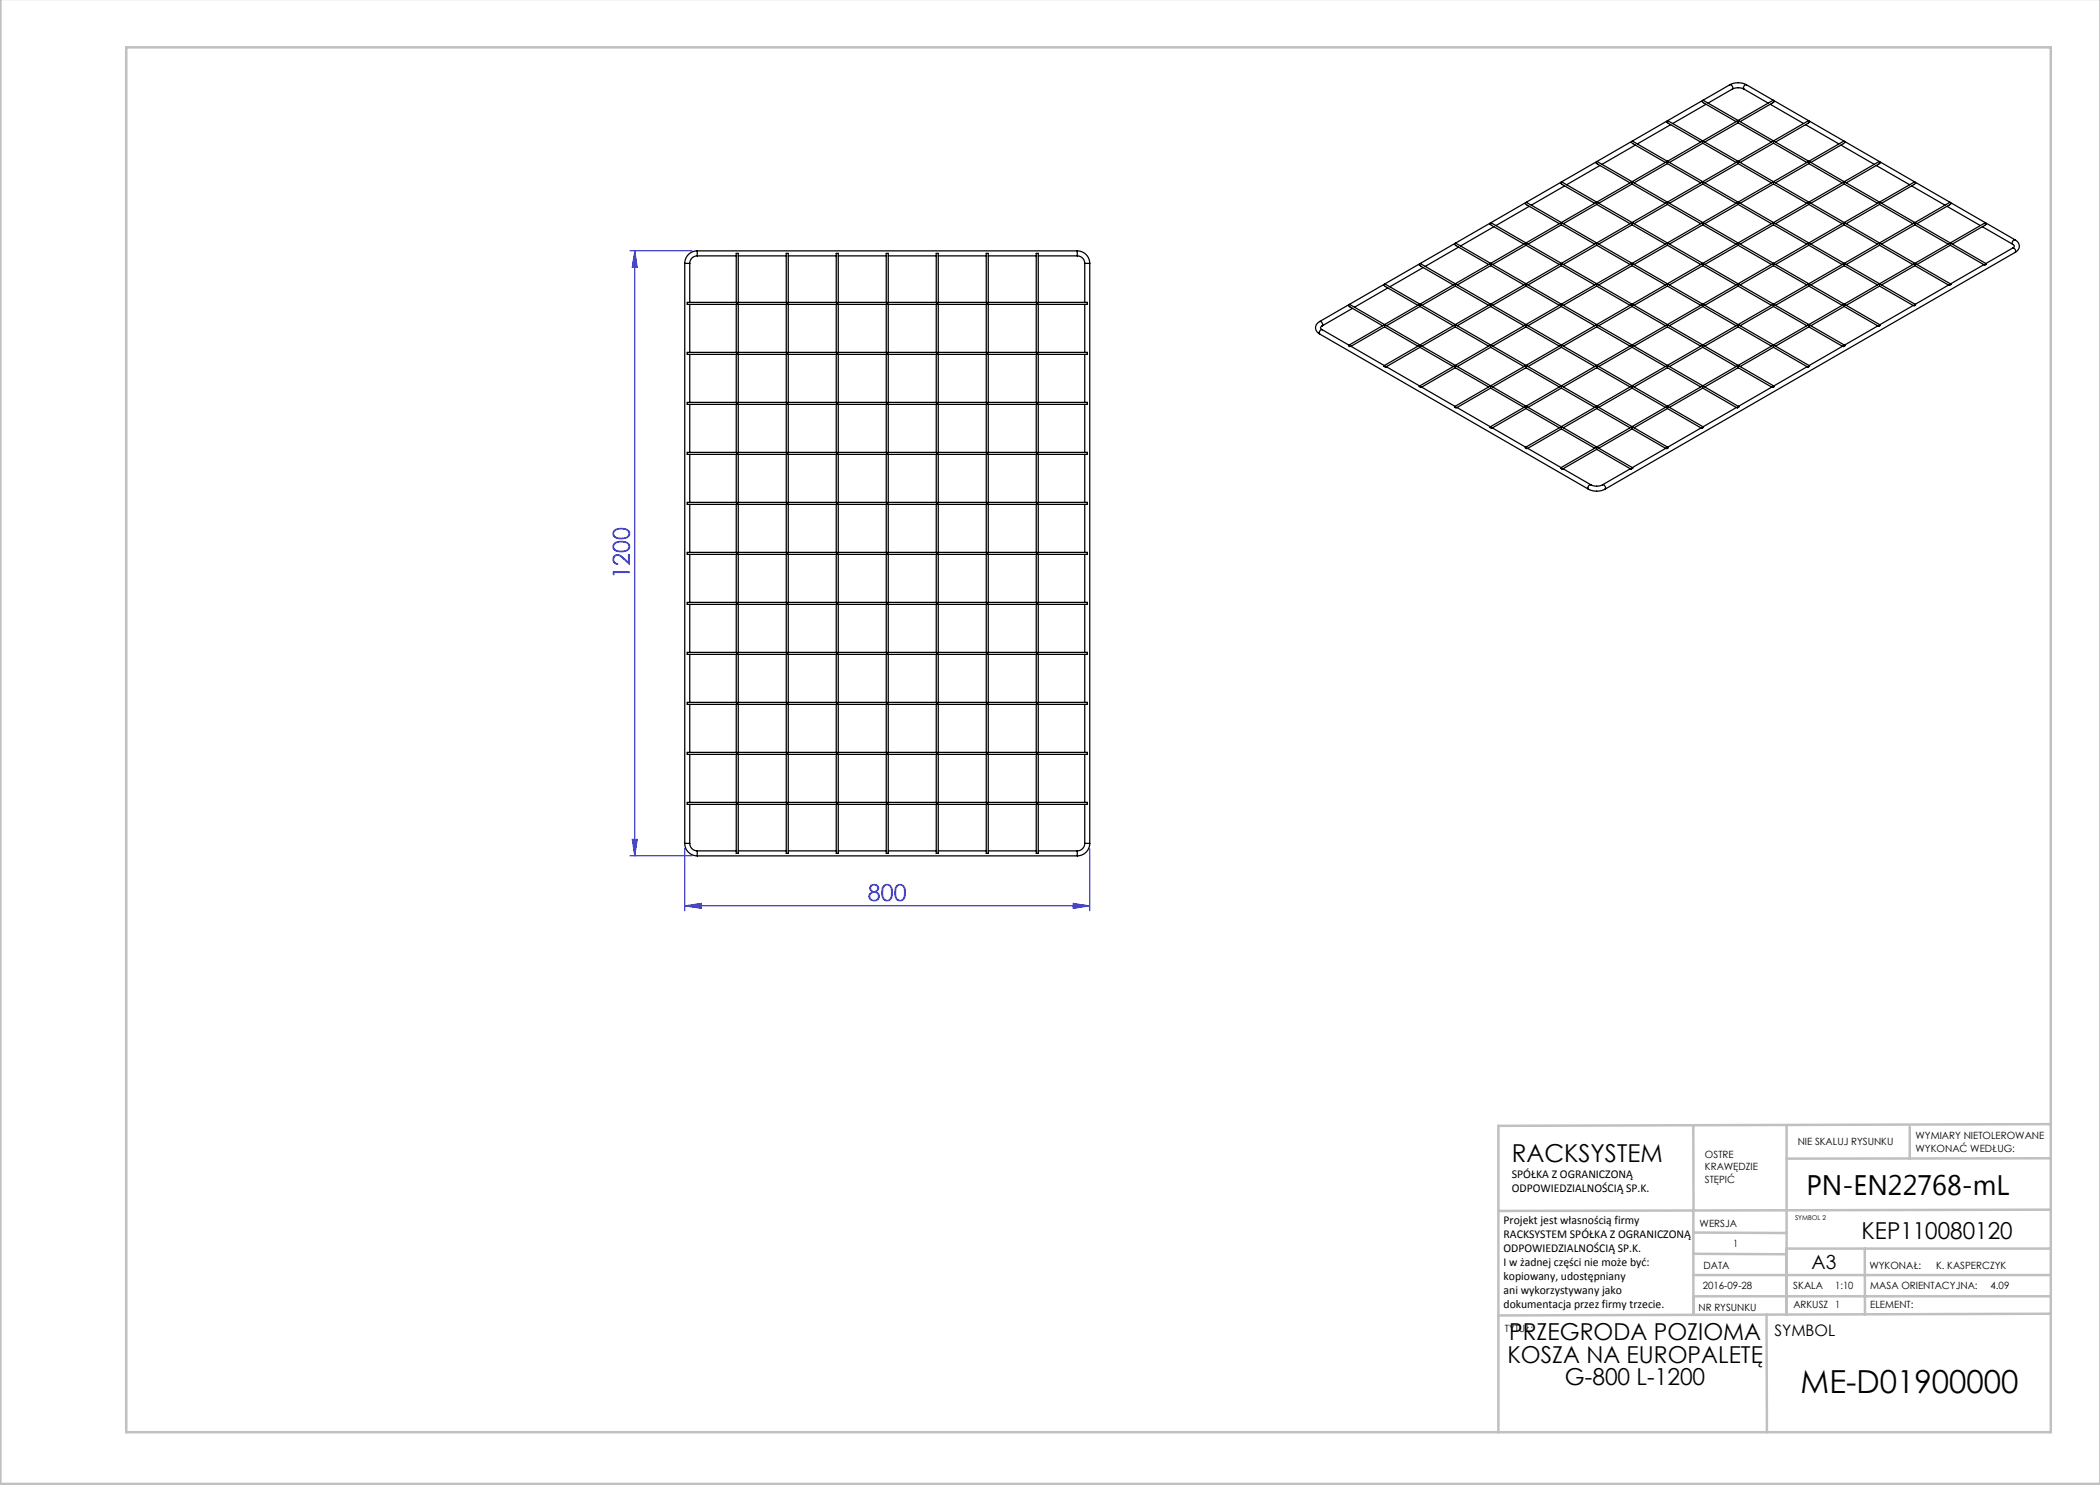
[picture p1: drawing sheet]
<svg xmlns="http://www.w3.org/2000/svg" width="420mm" height="297mm" viewBox="0 0 420 297" stroke-linecap="round" stroke-linejoin="round" font-family="sans-serif">
<path d="M125.9 50.2h12.5M126.9 50.2l.6 3.3h-1.1zM126.9 50.2v121M125.9 171.2h12.5M126.4 167.9h1.1l-.6 3.3zM136.9 169.7v12.5M217.9 169.7v12.5M136.9 181.2l3.4-.5v1zM136.9 181.2h81M214.6 180.7l3.3 .5-3.3 .5z" fill="none" stroke="#00f" stroke-width=".2"/>
<g fill="none" stroke="#c0c0c0" stroke-width=".5">
<path d="M.1 -.1v296.9h419.9M25.2 9.5h385v276.9h-385zM338.7 225.2v16.9M357.3 225v37.9M382 225.4v6.3M410.1 224.8l-110.4 .4v61.2M410.1 231.7h-52.8M338.7 259.3h71.5M338.7 255h71.5M338.7 250.8l18.6 .1M338.7 246.5l18.6 .1M338.7 242.1v20.9"/>
<path d="M373 249.7v13.2M410.1 241.9l-110.4 .3M410.2 249.7h-52.9v13.2M353.3 262.9l.1 23.5M410.2 262.7l-110.5 .4"/>
</g>
<g fill="#00f">
<path d="M126.4 167.9h1.1l-.6 3.3zM126.9 50.2l.6 3.3h-1.1z"/>
<path d="M136.9 181.2l3.4-.5v1zM214.6 180.7l3.3 .5-3.3 .5z"/>
</g>
<g fill="none" stroke="#000" stroke-width=".25">
<path d="M346 17a.58 .58 0 0 1 .5 .8M346 17l-82.1 47.3M346 17a3.6 3.6 0 0 1 3.3 0M346.5 17.8l-4.9 2.8M348.8 17.8a2.61 2.61 0 0 0-2.3 0M348.8 17.8l4.8 2.8M349.3 17a.58 .58 0 0 0-.5 .8M349.3 17l53.7 31M312.9 37.2l-6.6 3.8M320 33.1l-6.7 3.9M326.4 36.3l-7-4-.2 .1v.2l.3 .2 6.5 3.8M326.4 36.4v.4"/>
<path d="M326.4 36.4l7.1 4M326.4 36.4l-7.1 4M326.4 36.3v.1M326.4 36.8l6.7 3.9M326.4 36.8l-6.7 3.9M327.1 29l-6.7 3.9M333.5 32.3l-7-4.1-.2 .2v.1l.3 .2 6.5 3.8M333.5 32.3v.4M333.5 32.3l7.1 4M333.5 32.3l-7.1 4M333.5 32.3h.1M333.5 32.7l6.7 3.9"/>
<path d="M333.5 32.7l-6.7 3.9M334.1 24.9l-6.6 3.9M340.6 28.2l-7-4-.2 .1-.1 .1 .3 .2 6.6 3.8M340.6 36.4v.4M340.6 36.4l7 4M340.6 36.4l-7.1 4M340.6 36.3v.1M340.6 28.2l-7.1 4.1M340.6 28.2v.4M340.6 28.2l7 4.1M340.6 28.2h.1M340.6 36.8l6.6 3.9"/>
<path d="M340.6 28.6l6.6 3.9M340.6 28.6l-6.7 3.9M340.6 36.8l-6.7 3.9M341.2 20.9l-6.7 3.8M347.6 24.1l-6.9-4-.2 .1-.1 .1 .3 .3 6.5 3.7M347.6 24.1l7-4 .2 .1v.1l-.2 .3-6.6 3.7M347.6 32.3v.4M347.6 32.3l7.1 4M347.6 32.3l-7 4M347.6 32.3h.1M347.6 24.2l-7 4M347.6 24.2v.4"/>
<path d="M347.6 24.2l7.1 4M347.6 24.1v.1M347.6 32.7l6.7 3.9M347.6 32.7l-6.6 3.9M347.6 24.6l-6.6 3.8M347.6 24.6l6.7 3.8M354 20.9l6.7 3.8M354.7 28.2l7-4 .2 .1v.1l-.3 .2-6.5 3.8M354.7 36.4v.4M354.7 36.4l7.1 4M354.7 36.4l-7.1 4M354.7 36.3v.1"/>
<path d="M354.7 28.2l-7.1 4.1M354.7 28.2v.4M354.7 28.2l7.1 4.1M354.7 28.2h.1M354.7 36.8l6.7 3.9M354.7 28.6l6.7 3.9M354.7 36.8l-6.7 3.9M354.7 28.6l-6.7 3.9M361.1 24.9l6.7 3.9M361.8 32.3l6.9-4.1 .2 .2 .1 .1-.3 .2-6.5 3.8M361.8 32.3l-7.1 4M361.8 32.3v.4"/>
<path d="M361.8 32.3l7 4M361.8 32.3h.1M361.8 32.7l6.6 3.9M361.8 32.7l-6.7 3.9M368.2 29l6.7 3.9M368.8 36.3l7-4 .2 .1 .1 .2-.3 .2-6.6 3.8M368.8 36.4l-7 4M368.8 36.4v.4M368.8 36.4l7.1 4M368.8 36.3v.1M368.8 36.8l6.7 3.9M368.8 36.8l-6.6 3.9"/>
<path d="M375.3 33.1l6.6 3.9M382.3 37.2l6.7 3.8M136.9 52.7h1M136.9 52.7v116M137.9 52.7v7.8M139.4 50.2a2.5 2.5 0 0 0-2.5 2.5M139.4 51.2a1.5 1.5 0 0 0-1.5 1.5M139.4 50.2v1M139.4 51.2h7.8M139.4 50.2h76M147.6 51.2h9.6M157.6 51.2h9.6"/>
<path d="M167.6 51.2h9.6M177.6 51.2h9.6M187.6 51.2h9.6M197.6 51.2h9.6M207.6 51.2h7.8M215.4 50.2a2.5 2.5 0 0 1 2.5 2.5M215.4 51.2a1.5 1.5 0 0 1 1.5 1.5M215.4 50.2v1M216.9 52.7h1M216.9 52.7v7.8M217.9 52.7v116M277.6 57.6l-6.7 3.8"/>
<path d="M284.6 53.5l-6.6 3.9M291.1 56.8l-7-4.1-.2 .1-.1 .2 .3 .2 6.6 3.8M291.1 56.8v.4M291.1 56.8l7 4M291.1 56.8l-7.1 4M291.1 56.8h.1M291.1 57.2l6.6 3.9M291.1 57.2l-6.7 3.9M291.7 49.4l-6.7 3.9M298.1 52.7l-6.9-4.1-.2 .2-.1 .1 .3 .2 6.5 3.8M298.1 52.7v.4M298.1 52.7l7.1 4.1"/>
<path d="M298.1 52.7l-7 4.1M298.1 52.7h.1M298.1 53.1l6.7 3.9M298.1 53.1l-6.6 3.9M298.8 45.3l-6.7 3.9M305.2 48.6l-7-4-.2 .1v.1l.3 .3 6.5 3.7M305.2 56.8v.4M305.2 56.8l7.1 4M305.2 56.8l-7.1 4M305.2 56.8h.1M305.2 48.7l-7.1 4M305.2 48.7v.4"/>
<path d="M305.2 48.7l7.1 4M305.2 48.6v.1M305.2 49.1l6.7 3.8M305.2 57.2l-6.7 3.9M305.2 57.2l6.7 3.9M305.2 49.1l-6.7 3.8M305.9 41.3l-6.7 3.8M312.3 44.5l-7-4-.2 .1v.1l.2 .3 6.6 3.7M312.3 52.7v.4M312.3 52.7l7 4.1M312.3 52.7l-7.1 4.1M312.3 52.7h.1"/>
<path d="M312.3 44.6v.4M312.3 44.6l7 4M312.3 44.6l-7.1 4M312.3 44.5v.1M312.3 53.1l6.6 3.9M312.3 45l6.6 3.8M312.3 53.1l-6.7 3.9M312.3 45l-6.7 3.8M319.3 40.4l-6.9-4-.2 .1-.1 .2 .3 .2 6.5 3.8M319.3 56.8l-7 4M319.3 56.8v.4M319.3 56.8l7.1 4"/>
<path d="M319.3 56.8h.1M319.3 48.7v.4M319.3 48.7l7.1 4M319.3 48.7l-7 4M319.3 48.6v.1M319.3 40.5v.4M319.3 40.5l7.1 4M319.3 40.5l-7 4M319.3 40.4v.1M319.3 57.2l6.7 3.9M319.3 40.9l6.7 3.8M319.3 57.2l-6.6 3.9"/>
<path d="M319.3 49.1l6.7 3.8M319.3 49.1l-6.6 3.8M319.3 40.9l-6.6 3.8M326.4 52.7l-7.1 4.1M326.4 52.7v.4M326.4 52.7l7.1 4.1M326.4 52.7h.1M326.4 44.6v.4M326.4 44.6l7.1 4M326.4 44.6l-7.1 4M326.4 44.5v.1M326.4 45l6.7 3.8"/>
<path d="M326.4 53.1l6.7 3.9M326.4 53.1l-6.7 3.9M326.4 45l-6.7 3.8M333.5 56.8l-7.1 4M333.5 56.8v.4M333.5 56.8l7.1 4M333.5 56.8h.1M333.5 48.7l-7.1 4M333.5 48.7v.4M333.5 48.7l7.1 4M333.5 48.6v.1M333.5 40.5v.4"/>
<path d="M333.5 40.5l7.1 4M333.5 40.5l-7.1 4M333.5 40.4v.1M333.5 57.2l-6.7 3.9M333.5 49.1l6.7 3.8M333.5 57.2l6.7 3.9M333.5 40.9l6.7 3.8M333.5 49.1l-6.7 3.8M333.5 40.9l-6.7 3.8M340.6 52.7l-7.1 4.1M340.6 52.7v.4M340.6 52.7l7 4.1"/>
<path d="M340.6 52.7h.1M340.6 44.6l-7.1 4M340.6 44.6v.4M340.6 44.6l7 4M340.6 44.5v.1M340.6 53.1l6.6 3.9M340.6 45l6.6 3.8M340.6 53.1l-6.7 3.9M340.6 45l-6.7 3.8M347.6 56.8v.4M347.6 56.8l7.1 4M347.6 56.8l-7 4"/>
<path d="M347.6 56.8h.1M347.6 48.7l-7 4M347.6 48.7v.4M347.6 48.7l7.1 4M347.6 48.6v.1M347.6 40.5v.4M347.6 40.5l7.1 4M347.6 40.5l-7 4M347.6 40.4v.1M347.6 57.2l6.7 3.9M347.6 40.9l6.7 3.8M347.6 49.1l6.7 3.8"/>
<path d="M347.6 57.2l-6.6 3.9M347.6 49.1l-6.6 3.8M347.6 40.9l-6.6 3.8M354.7 52.7v.4M354.7 52.7l7.1 4.1M354.7 52.7l-7.1 4.1M354.7 52.7h.1M354.7 44.6v.4M354.7 44.6l7.1 4M354.7 44.6l-7.1 4M354.7 44.5v.1M354.7 45l6.7 3.8"/>
<path d="M354.7 53.1l6.7 3.9M354.7 53.1l-6.7 3.9M354.7 45l-6.7 3.8M361.8 56.8v.4M361.8 56.8l7 4M361.8 56.8l-7.1 4M361.8 56.8h.1M361.8 48.7v.4M361.8 48.7l7 4M361.8 48.7l-7.1 4M361.8 48.6v.1M361.8 40.5v.4"/>
<path d="M361.8 40.5l7 4M361.8 40.5l-7.1 4M361.8 40.4v.1M361.8 49.1l6.6 3.8M361.8 57.2l6.6 3.9M361.8 57.2l-6.7 3.9M361.8 49.1l-6.7 3.8M361.8 40.9l6.6 3.8M361.8 40.9l-6.7 3.8M368.8 52.7v.4M368.8 52.7l7.1 4.1M368.8 52.7l-7 4.1"/>
<path d="M368.8 52.7h.1M368.8 44.6v.4M368.8 44.6l7.1 4M368.8 44.6l-7 4M368.8 44.5v.1M368.8 53.1l6.7 3.9M368.8 53.1l-6.6 3.9M368.8 45l-6.6 3.8M368.8 45l6.7 3.8M375.9 56.8v.4M375.9 56.8l7.2 4.1M375.9 56.8l-7.1 4"/>
<path d="M375.9 56.8h.1M375.9 48.7v.4M375.9 48.7l7.1 4M375.9 48.7l-7.1 4M375.9 48.6v.1M375.9 40.4l7-4 .2 .1v.2l-.2 .2-6.6 3.8M375.9 40.5l-7.1 4M375.9 40.5v.4M375.9 40.5l7.1 4M375.9 40.4v.1M375.9 57.2l6.7 3.9M375.9 57.2l-6.7 3.9"/>
<path d="M375.9 49.1l-6.7 3.8M375.9 49.1l6.7 3.8M375.9 40.9l6.7 3.8M375.9 40.9l-6.7 3.8M383 52.7v.4M383 52.7l7.2 4.1M383 52.7l-7.1 4.1M383 52.7h.1M383 44.6v.4M383 44.6l7.1 4M383 44.6l-7.1 4M383 44.5l7-4 .2 .1v.1l-.3 .3-6.5 3.7"/>
<path d="M383 44.5v.1M383 53.1l-6.7 3.9M383 53.1l6.7 3.9M383 45l6.7 3.8M383 45l-6.7 3.8M389.4 41.3l6.7 3.8M389.7 57l-6.7 3.9M389.7 57l.2 .1M390 56.9h.2l-.3 .2zM390.1 48.7v.4M390.1 48.7l7.1 4M390.1 48.7l-7.1 4"/>
<path d="M390.1 48.6v.1M390.1 48.6l6.9-4 .2 .1 .1 .1-.3 .2-6.5 3.8M390.1 49.1l-6.7 3.8M390.1 49.1l6.7 3.8M396.5 45.3l6 3.5M396.8 52.9l-6.7 3.9M396.8 52.9l.2 .1M397.1 52.8h.2l-.3 .2zM402.5 48.8l.4 .4-.4 .4M402.5 49.6a.58 .58 0 0 1 .5 .9M402.5 49.6l-5.3 3.1M403 48a1.35 1.35 0 0 1 .9 1.2 1.35 1.35 0 0 1-.9 1.3"/>
<path d="M403 48a.58 .58 0 0 0-.5 .8M403 50.5l-82 47.3M137.9 60.9v9.6M137.9 70.9v9.6M147.2 60.5l.2 .2M147.2 60.5v-9.8h.4v9.8M147.2 70.5l.2 .2M147.2 70.5h-9.8v.4h9.8M147.2 60.5h-9.8v.4h9.8M147.2 60.9v9.6M147.2 70.9v9.6M147.4 70.7l.2 .2"/>
<path d="M147.4 60.7l-.2 .2M147.4 60.7l.2 .2M147.4 70.7l-.2 .2M147.6 60.5l-.2 .2M147.6 70.5l-.2 .2M147.6 60.9v9.6M147.6 70.9v9.6M147.6 70.5h9.6M147.6 70.9h9.6M147.6 60.5h9.6M147.6 60.9h9.6M157.2 60.5l.2 .2"/>
<path d="M157.2 60.5v-9.8h.4v9.8M157.2 70.5l.2 .2M157.2 60.9v9.6M157.2 70.9v9.6M157.4 70.7l-.2 .2M157.4 60.7l.2 .2M157.4 70.7l.2 .2M157.4 60.7l-.2 .2M157.6 60.5l-.2 .2M157.6 70.5l-.2 .2M157.6 60.9v9.6M157.6 70.9v9.6"/>
<path d="M157.6 70.5h9.6M157.6 70.9h9.6M157.6 60.5h9.6M157.6 60.9h9.6M167.2 60.5l.2 .2M167.2 60.5v-9.8h.4v9.8M167.2 70.5l.2 .2M167.2 60.9v9.6M167.2 70.9v9.6M167.4 70.7l.2 .2M167.4 60.7l-.2 .2M167.4 70.7l-.2 .2"/>
<path d="M167.4 60.7l.2 .2M167.6 60.5l-.2 .2M167.6 70.5l-.2 .2M167.6 60.9v9.6M167.6 70.9v9.6M167.6 70.5h9.6M167.6 70.9h9.6M167.6 60.5h9.6M167.6 60.9h9.6M177.2 60.5l.2 .2M177.2 60.5v-9.8h.4v9.8M177.2 70.5l.2 .2"/>
<path d="M177.2 60.9v9.6M177.2 70.9v9.6M177.4 70.7l-.2 .2M177.4 70.7l.2 .2M177.4 60.7l-.2 .2M177.4 60.7l.2 .2M177.6 60.5l-.2 .2M177.6 70.5l-.2 .2M177.6 60.9v9.6M177.6 70.9v9.6M177.6 70.5h9.6M177.6 70.9h9.6"/>
<path d="M177.6 60.5h9.6M177.6 60.9h9.6M187.2 60.5l.2 .2M187.2 60.5v-9.8h.4v9.8M187.2 70.5l.2 .2M187.2 60.9v9.6M187.2 70.9v9.6M187.4 70.7l-.2 .2M187.4 60.7l-.2 .2M187.4 60.7l.2 .2M187.4 70.7l.2 .2M187.6 60.5l-.2 .2"/>
<path d="M187.6 70.5l-.2 .2M187.6 60.9v9.6M187.6 70.9v9.6M187.6 70.5h9.6M187.6 70.9h9.6M187.6 60.5h9.6M187.6 60.9h9.6M197.2 60.5l.2 .2M197.2 60.5v-9.8h.4v9.8M197.2 70.5l.2 .2M197.2 60.9v9.6M197.2 70.9v9.6"/>
<path d="M197.4 70.7l.2 .2M197.4 60.7l.2 .2M197.4 70.7l-.2 .2M197.4 60.7l-.2 .2M197.6 60.5l-.2 .2M197.6 70.5l-.2 .2M197.6 60.9v9.6M197.6 70.9v9.6M197.6 70.5h9.6M197.6 70.9h9.6M197.6 60.5h9.6M197.6 60.9h9.6"/>
<path d="M207.2 60.5l.2 .2M207.2 60.5v-9.8h.4v9.8M207.2 70.5l.2 .2M207.2 60.9v9.6M207.2 70.9v9.6M207.4 70.7l.2 .2M207.4 70.7l-.2 .2M207.4 60.7l-.2 .2M207.4 60.7l.2 .2M207.6 60.5l-.2 .2M207.6 70.5h9.8v.4h-9.8M207.6 70.5l-.2 .2"/>
<path d="M207.6 60.5h9.8v.4h-9.8M207.6 60.9v9.6M207.6 70.9v9.6M216.9 60.9v9.6M216.9 70.9v9.6M263.9 66.8l53.8 31M263.9 64.3a.58 .58 0 0 1 .5 .9M263.9 64.3a1.35 1.35 0 0 0-.8 1.3 1.35 1.35 0 0 0 .8 1.2M264.4 65.9a.58 .58 0 0 0-.5 .9M264.4 65.9l5.4 3.1M264.4 65.2l-.3 .4 .3 .3M269.7 69.1l.3 .2z"/>
<path d="M270.2 69.3h-.2M270.2 69.3l6.7 3.8M270.5 61.7l-6.1 3.5M276.8 73.1l.3 .3zM276.9 65l-7.2 4.1M276.9 65v.4M276.9 65l7.1 4M276.9 64.9v.1M276.9 64.9l-7-4-.2 .1v.1l.3 .3 6.5 3.7M276.9 65.4l6.7 3.8M276.9 65.4l-6.7 3.9M277.3 73.3l-.2 .1"/>
<path d="M277.3 73.3l6.6 3.9M283.9 77.2l.2 .3zM284 69.1l-7.2 4M284 69.1v.4M284 69.1l7.1 4M284 69v.1M284 60.9v.4M284 60.9l7.1 4M284 60.9l-7.1 4M284 60.8l-7-4-.2 .1v.2l.3 .2 6.5 3.8M284 60.8v.1M284 69.5l6.7 3.8"/>
<path d="M284 69.5l-6.7 3.8M284 61.3l-6.7 3.8M284 61.3l6.7 3.8M284.3 77.4l-.2 .1M291.1 73.1l-7.2 4.1M291.1 73.1v.4M291.1 73.1l7 4.1M291.1 73.1h.1M291.1 65v.4M291.1 65l7 4M291.1 65l-7.1 4M291.1 64.9v.1"/>
<path d="M291.1 73.5l-6.8 3.9 6.7 3.9M291.1 73.5l6.6 3.9M291.1 65.4l6.6 3.8M291.1 65.4l-6.7 3.8M298.1 77.2l-7.1 4.1M298.1 77.2v.4M298.1 77.2l7.1 4M298.1 77.2h.1M298.1 69.1v.4M298.1 69.1l7.1 4M298.1 69.1l-7 4M298.1 69v.1"/>
<path d="M298.1 60.9v.4M298.1 60.9l7.1 4M298.1 60.9l-7 4M298.1 60.8v.1M298.1 77.6l6.7 3.9M298.1 69.5l6.7 3.8M298.1 61.3l6.7 3.8M298.1 77.6l-6.7 3.9M298.1 69.5l-6.6 3.8M298.1 61.3l-6.6 3.8M305.2 73.1v.4M305.2 73.1l7.1 4.1"/>
<path d="M305.2 73.1l-7.1 4.1M305.2 73.1h.1M305.2 65v.4M305.2 65l7.1 4M305.2 65l-7.1 4M305.2 64.9v.1M305.2 73.5l6.7 3.9M305.2 65.4l6.7 3.8M305.2 73.5l-6.7 3.9M305.2 65.4l-6.7 3.8M312.3 77.2v.4M312.3 77.2l7 4"/>
<path d="M312.3 77.2l-7.1 4M312.3 77.2h.1M312.3 69.1l-7.1 4M312.3 69.1v.4M312.3 69.1l7 4M312.3 69v.1M312.3 60.9v.4M312.3 60.9l7 4M312.3 60.9l-7.1 4M312.3 60.8v.1M312.3 77.6l6.6 3.9M312.3 69.5l6.6 3.8"/>
<path d="M312.3 77.6l-6.7 3.9M312.3 69.5l-6.7 3.8M312.3 61.3l-6.7 3.8M312.3 61.3l6.6 3.8M319.3 73.1v.4M319.3 73.1l7.1 4.1M319.3 73.1l-7 4.1M319.3 73.1h.1M319.3 65l-7 4M319.3 65v.4M319.3 65l7.1 4M319.3 64.9v.1"/>
<path d="M319.3 73.5l6.7 3.9M319.3 73.5l-6.6 3.9M319.3 65.4l6.7 3.8M319.3 65.4l-6.6 3.8M326.4 77.2v.4M326.4 77.2l7.1 4M326.4 77.2l-7.1 4M326.4 77.2h.1M326.4 69.1v.4M326.4 69.1l7.1 4M326.4 69.1l-7.1 4M326.4 69v.1"/>
<path d="M326.4 60.9l-7.1 4M326.4 60.9v.4M326.4 60.9l7.1 4M326.4 60.8v.1M326.4 77.6l6.7 3.9M326.4 77.6l-6.7 3.9M326.4 69.5l6.7 3.8M326.4 61.3l6.7 3.8M326.4 61.3l-6.7 3.8M326.4 69.5l-6.7 3.8M333.5 73.1v.4M333.5 73.1l7.1 4.1"/>
<path d="M333.5 73.1l-7.1 4.1M333.5 73.1h.1M333.5 65v.4M333.5 65l7.1 4M333.5 65l-7.1 4M333.5 64.9v.1M333.5 73.5l-6.7 3.9M333.5 73.5l6.7 3.9M333.5 65.4l6.7 3.8M333.5 65.4l-6.7 3.8M340.6 77.2v.4M340.6 77.2l7.1 4.1"/>
<path d="M340.6 77.2l-7.1 4M340.6 77.2h.1M340.6 69.1v.4M340.6 69.1l7 4M340.6 69.1l-7.1 4M340.6 69v.1M340.6 60.9v.4M340.6 60.9l7 4M340.6 60.9l-7.1 4M340.6 60.8v.1M340.6 77.6l-6.7 3.9M340.6 77.6l6.7 3.9"/>
<path d="M340.6 69.5l6.6 3.8M340.6 61.3l-6.7 3.8M340.6 69.5l-6.7 3.8M340.6 61.3l6.6 3.8M347.6 73.1v.4M347.6 73.1l7.2 4.1M347.6 73.1l-7 4.1M347.6 73.1h.1M347.6 65v.4M347.6 65l7.1 4M347.6 65l-7 4M347.6 64.9v.1"/>
<path d="M347.6 73.5l6.8 3.9-6.7 3.9M347.6 73.5l-6.6 3.9M347.6 65.4l6.7 3.8M347.6 65.4l-6.6 3.8M354.4 77.4l.2 .1M354.6 77.3h.2l-.2 .2zM354.7 69.1v.4M354.7 69.1l7.2 4M354.7 69.1l-7.1 4M354.7 69v.1M354.7 60.9v.4M354.7 60.9l7.1 4"/>
<path d="M354.7 60.9l-7.1 4M354.7 60.8v.1M354.7 69.5l6.7 3.8M354.7 69.5l-6.7 3.8M354.7 61.3l-6.7 3.8M354.7 61.3l6.7 3.8M361.4 73.3l-6.6 3.9M361.4 73.3l.2 .1M361.7 73.2h.2l-.3 .2zM361.8 65v.4M361.8 65l7.1 4.1M361.8 65l-7.1 4"/>
<path d="M361.8 64.9v.1M361.8 65.4l-6.7 3.8M361.8 65.4l6.7 3.9M368.5 69.3l-6.7 3.8M368.5 69.3h.2M368.8 69.1h.2l-.3 .2zM368.8 60.9v.4M368.8 60.9l7.2 4.1M368.8 60.9l-7 4M368.8 60.8v.1M368.8 61.3l-6.6 3.8M368.8 61.3l6.8 3.9"/>
<path d="M375.6 65.2l-6.7 3.8M375.6 65.2h.2M375.9 65l.2 .1-.3 .1zM382.6 61.1l-6.6 3.8M382.6 61.1h.2M382.9 60.9l.2 .1-.3 .1zM137.9 80.9v9.6M137.9 90.9v9.6M147.2 80.5l.2 .2M147.2 90.5l.2 .2M147.2 80.5h-9.8v.4h9.8M147.2 90.5h-9.8v.4h9.8"/>
<path d="M147.2 80.9v9.6M147.2 90.9v9.6M147.4 80.7l.2 .2M147.4 80.7l-.2 .2M147.4 90.7l.2 .2M147.4 90.7l-.2 .2M147.6 80.5l-.2 .2M147.6 90.5l-.2 .2M147.6 80.9v9.6M147.6 90.9v9.6M147.6 80.5h9.6M147.6 80.9h9.6"/>
<path d="M147.6 90.5h9.6M147.6 90.9h9.6M157.2 80.5l.2 .2M157.2 90.5l.2 .2M157.2 80.9v9.6M157.2 90.9v9.6M157.4 80.7l-.2 .2M157.4 80.7l.2 .2M157.4 90.7l-.2 .2M157.4 90.7l.2 .2M157.6 80.5l-.2 .2M157.6 90.5l-.2 .2"/>
<path d="M157.6 80.9v9.6M157.6 90.9v9.6M157.6 80.5h9.6M157.6 80.9h9.6M157.6 90.5h9.6M157.6 90.9h9.6M167.2 80.5l.2 .2M167.2 90.5l.2 .2M167.2 80.9v9.6M167.2 90.9v9.6M167.4 80.7l.2 .2M167.4 80.7l-.2 .2"/>
<path d="M167.4 90.7l.2 .2M167.4 90.7l-.2 .2M167.6 80.5l-.2 .2M167.6 90.5l-.2 .2M167.6 80.9v9.6M167.6 90.9v9.6M167.6 80.5h9.6M167.6 80.9h9.6M167.6 90.5h9.6M167.6 90.9h9.6M177.2 80.5l.2 .2M177.2 90.5l.2 .2"/>
<path d="M177.2 80.9v9.6M177.2 90.9v9.6M177.4 80.7l-.2 .2M177.4 80.7l.2 .2M177.4 90.7l-.2 .2M177.4 90.7l.2 .2M177.6 80.5l-.2 .2M177.6 90.5l-.2 .2M177.6 80.9v9.6M177.6 90.9v9.6M177.6 80.5h9.6M177.6 80.9h9.6"/>
<path d="M177.6 90.5h9.6M177.6 90.9h9.6M187.2 80.5l.2 .2M187.2 90.5l.2 .2M187.2 80.9v9.6M187.2 90.9v9.6M187.4 80.7l-.2 .2M187.4 80.7l.2 .2M187.4 90.7l-.2 .2M187.4 90.7l.2 .2M187.6 80.5l-.2 .2M187.6 90.5l-.2 .2"/>
<path d="M187.6 80.9v9.6M187.6 90.9v9.6M187.6 80.5h9.6M187.6 80.9h9.6M187.6 90.5h9.6M187.6 90.9h9.6M197.2 80.5l.2 .2M197.2 90.5l.2 .2M197.2 80.9v9.6M197.2 90.9v9.6M197.4 80.7l.2 .2M197.4 80.7l-.2 .2"/>
<path d="M197.4 90.7l.2 .2M197.4 90.7l-.2 .2M197.6 80.5l-.2 .2M197.6 90.5l-.2 .2M197.6 80.9v9.6M197.6 90.9v9.6M197.6 80.5h9.6M197.6 80.9h9.6M197.6 90.5h9.6M197.6 90.9h9.6M207.2 80.5l.2 .2M207.2 90.5l.2 .2"/>
<path d="M207.2 80.9v9.6M207.2 90.9v9.6M207.4 80.7l-.2 .2M207.4 80.7l.2 .2M207.4 90.7l-.2 .2M207.4 90.7l.2 .2M207.6 80.5l-.2 .2M207.6 90.5l-.2 .2M207.6 80.5h9.8v.4h-9.8M207.6 90.5h9.8v.4h-9.8M207.6 80.9v9.6M207.6 90.9v9.6"/>
<path d="M216.9 80.9v9.6M216.9 90.9v9.6M291 81.3l.2 .3zM291.4 81.5l-.2 .1M291.4 81.5l6.7 3.9M298 85.4l.3 .2zM298.5 85.6h-.2M298.5 85.6l6.6 3.8M305.1 89.5l.2 .2zM305.2 81.3l-7.2 4.1M305.2 81.3v.4M305.2 81.3l7.1 4"/>
<path d="M305.2 81.2v.1M305.2 81.7l6.7 3.9M305.2 81.7l-6.7 3.9M305.5 89.7h-.2M305.5 89.7l6.7 3.8M312.2 93.5l.2 .3zM312.3 85.4l-7.2 4.1M312.3 85.4v.4M312.3 85.4l7 4M312.3 85.3v.1M312.3 85.8l6.6 3.8M312.3 85.8l-6.8 3.9"/>
<path d="M312.6 93.8h-.2M312.6 93.8l5.6 3.2M317.7 97.8a3.6 3.6 0 0 0 3.3 0M318.2 97a.58 .58 0 0 0-.5 .8M319.3 89.5v.4M319.3 89.5l7.2 4M319.3 89.5l-7.1 4M319.3 89.4v.1M319.3 81.3v.4M319.3 81.3l7.1 4M319.3 81.3l-7 4M319.3 81.2v.1"/>
<path d="M319.3 89.9l6.8 3.9M319.3 89.9l-6.7 3.9M319.3 81.7l6.7 3.9M319.3 81.7l-6.6 3.9M320.5 97a2.62 2.62 0 0 1-2.3 0M320.5 97a.58 .58 0 0 1 .5 .8M326.1 93.8l-5.6 3.2M326.1 93.8h.2M326.4 93.6h.2l-.3 .2zM326.4 85.4v.4M326.4 85.4l7.2 4.1M326.4 85.4l-7.1 4"/>
<path d="M326.4 85.3v.1M326.4 85.8l-6.7 3.8M326.4 85.8l6.7 3.9M333.1 89.7l-6.6 3.8M333.1 89.7h.2M333.4 89.5l.2 .1-.3 .1zM333.5 81.3v.4M333.5 81.3l7.2 4.1M333.5 81.3l-7.1 4M333.5 81.2v.1M333.5 81.7l6.7 3.9M333.5 81.7l-6.7 3.9"/>
<path d="M340.2 85.6l-6.7 3.8M340.2 85.6h.2M340.5 85.4l.2 .1-.3 .1zM347.3 81.5l-6.7 3.9M347.3 81.5l.2 .1M347.6 81.4h.2l-.3 .2zM137.9 100.9v9.6M137.9 110.9v9.6M147.2 100.5l.2 .2M147.2 110.5l.2 .2M147.2 110.5h-9.8v.4h9.8M147.2 100.5h-9.8v.4h9.8"/>
<path d="M147.2 100.9v9.6M147.2 110.9v9.6M147.4 100.7l.2 .2M147.4 110.7l.2 .2M147.4 110.7l-.2 .2M147.4 100.7l-.2 .2M147.6 100.5l-.2 .2M147.6 110.5l-.2 .2M147.6 100.9v9.6M147.6 110.9v9.6M147.6 110.5h9.6M147.6 110.9h9.6"/>
<path d="M147.6 100.5h9.6M147.6 100.9h9.6M157.2 100.5l.2 .2M157.2 110.5l.2 .2M157.2 100.9v9.6M157.2 110.9v9.6M157.4 100.7l-.2 .2M157.4 110.7l-.2 .2M157.4 100.7l.2 .2M157.4 110.7l.2 .2M157.6 100.5l-.2 .2M157.6 110.5l-.2 .2"/>
<path d="M157.6 100.9v9.6M157.6 110.9v9.6M157.6 110.5h9.6M157.6 110.9h9.6M157.6 100.5h9.6M157.6 100.9h9.6M167.2 100.5l.2 .2M167.2 110.5l.2 .2M167.2 100.9v9.6M167.2 110.9v9.6M167.4 100.7l.2 .2M167.4 110.7l-.2 .2"/>
<path d="M167.4 110.7l.2 .2M167.4 100.7l-.2 .2M167.6 100.5l-.2 .2M167.6 110.5l-.2 .2M167.6 100.9v9.6M167.6 110.9v9.6M167.6 110.5h9.6M167.6 110.9h9.6M167.6 100.5h9.6M167.6 100.9h9.6M177.2 100.5l.2 .2M177.2 110.5l.2 .2"/>
<path d="M177.2 100.9v9.6M177.2 110.9v9.6M177.4 110.7l.2 .2M177.4 100.7l.2 .2M177.4 100.7l-.2 .2M177.4 110.7l-.2 .2M177.6 100.5l-.2 .2M177.6 110.5l-.2 .2M177.6 100.9v9.6M177.6 110.9v9.6M177.6 110.5h9.6M177.6 110.9h9.6"/>
<path d="M177.6 100.5h9.6M177.6 100.9h9.6M187.2 100.5l.2 .2M187.2 110.5l.2 .2M187.2 100.9v9.6M187.2 110.9v9.6M187.4 110.7l.2 .2M187.4 110.7l-.2 .2M187.4 100.7l-.2 .2M187.4 100.7l.2 .2M187.6 100.5l-.2 .2M187.6 110.5l-.2 .2"/>
<path d="M187.6 100.9v9.6M187.6 110.9v9.6M187.6 110.5h9.6M187.6 110.9h9.6M187.6 100.5h9.6M187.6 100.9h9.6M197.2 100.5l.2 .2M197.2 110.5l.2 .2M197.2 100.9v9.6M197.2 110.9v9.6M197.4 110.7l-.2 .2M197.4 110.7l.2 .2"/>
<path d="M197.4 100.7l-.2 .2M197.4 100.7l.2 .2M197.6 100.5l-.2 .2M197.6 110.5l-.2 .2M197.6 100.9v9.6M197.6 110.9v9.6M197.6 110.5h9.6M197.6 110.9h9.6M197.6 100.5h9.6M197.6 100.9h9.6M207.2 100.5l.2 .2M207.2 110.5l.2 .2"/>
<path d="M207.2 100.9v9.6M207.2 110.9v9.6M207.4 110.7l-.2 .2M207.4 110.7l.2 .2M207.4 100.7l-.2 .2M207.4 100.7l.2 .2M207.6 100.5l-.2 .2M207.6 110.5l-.2 .2M207.6 110.5h9.8v.4h-9.8M207.6 100.5h9.8v.4h-9.8M207.6 100.9v9.6M207.6 110.9v9.6"/>
<path d="M216.9 100.9v9.6M216.9 110.9v9.6M137.9 120.9v9.6M137.9 130.9v9.6M147.2 120.5l.2 .2M147.2 130.5l.2 .2M147.2 120.5h-9.8v.4h9.8M147.2 130.5h-9.8v.4h9.8M147.2 120.9v9.6M147.2 130.9v9.6M147.4 120.7l.2 .2M147.4 120.7l-.2 .2"/>
<path d="M147.4 130.7l.2 .2M147.4 130.7l-.2 .2M147.6 120.5l-.2 .2M147.6 130.5l-.2 .2M147.6 120.9v9.6M147.6 130.9v9.6M147.6 120.5h9.6M147.6 120.9h9.6M147.6 130.5h9.6M147.6 130.9h9.6M157.2 120.5l.2 .2M157.2 130.5l.2 .2"/>
<path d="M157.2 120.9v9.6M157.2 130.9v9.6M157.4 120.7l-.2 .2M157.4 120.7l.2 .2M157.4 130.7l-.2 .2M157.4 130.7l.2 .2M157.6 120.5l-.2 .2M157.6 130.5l-.2 .2M157.6 120.9v9.6M157.6 130.9v9.6M157.6 120.5h9.6M157.6 120.9h9.6"/>
<path d="M157.6 130.5h9.6M157.6 130.9h9.6M167.2 120.5l.2 .2M167.2 130.5l.2 .2M167.2 120.9v9.6M167.2 130.9v9.6M167.4 120.7l.2 .2M167.4 120.7l-.2 .2M167.4 130.7l.2 .2M167.4 130.7l-.2 .2M167.6 120.5l-.2 .2M167.6 130.5l-.2 .2"/>
<path d="M167.6 120.9v9.6M167.6 130.9v9.6M167.6 120.5h9.6M167.6 120.9h9.6M167.6 130.5h9.6M167.6 130.9h9.6M177.2 120.5l.2 .2M177.2 130.5l.2 .2M177.2 120.9v9.6M177.2 130.9v9.6M177.4 120.7l-.2 .2M177.4 120.7l.2 .2"/>
<path d="M177.4 130.7l.2 .2M177.4 130.7l-.2 .2M177.6 120.5l-.2 .2M177.6 130.5l-.2 .2M177.6 120.9v9.6M177.6 130.9v9.6M177.6 120.5h9.6M177.6 120.9h9.6M177.6 130.5h9.6M177.6 130.9h9.6M187.2 120.5l.2 .2M187.2 130.5l.2 .2"/>
<path d="M187.2 120.9v9.6M187.2 130.9v9.6M187.4 120.7l.2 .2M187.4 120.7l-.2 .2M187.4 130.7l-.2 .2M187.4 130.7l.2 .2M187.6 120.5l-.2 .2M187.6 130.5l-.2 .2M187.6 120.9v9.6M187.6 130.9v9.6M187.6 120.5h9.6M187.6 120.9h9.6"/>
<path d="M187.6 130.5h9.6M187.6 130.9h9.6M197.2 120.5l.2 .2M197.2 130.5l.2 .2M197.2 120.9v9.6M197.2 130.9v9.6M197.4 120.7l-.2 .2M197.4 120.7l.2 .2M197.4 130.7l.2 .2M197.4 130.7l-.2 .2M197.6 120.5l-.2 .2M197.6 130.5l-.2 .2"/>
<path d="M197.6 120.9v9.6M197.6 130.9v9.6M197.6 120.5h9.6M197.6 120.9h9.6M197.6 130.5h9.6M197.6 130.9h9.6M207.2 120.5l.2 .2M207.2 130.5l.2 .2M207.2 120.9v9.6M207.2 130.9v9.6M207.4 120.7l-.2 .2M207.4 120.7l.2 .2"/>
<path d="M207.4 130.7l-.2 .2M207.4 130.7l.2 .2M207.6 120.5l-.2 .2M207.6 130.5l-.2 .2M207.6 120.5h9.8v.4h-9.8M207.6 130.5h9.8v.4h-9.8M207.6 120.9v9.6M207.6 130.9v9.6M216.9 120.9v9.6M216.9 130.9v9.6M137.9 140.9v9.6M137.9 150.9v9.6"/>
<path d="M147.2 140.5l.2 .2M147.2 140.5h-9.8v.4h9.8M147.2 150.5l.2 .2M147.2 150.5h-9.8v.4h9.8M147.2 140.9v9.6M147.2 150.9v9.6M147.4 140.7l.2 .2M147.4 140.7l-.2 .2M147.4 150.7l.2 .2M147.4 150.7l-.2 .2M147.6 140.5l-.2 .2M147.6 150.5l-.2 .2"/>
<path d="M147.6 140.9v9.6M147.6 150.9v9.6M147.6 140.5h9.6M147.6 140.9h9.6M147.6 150.5h9.6M147.6 150.9h9.6M157.2 140.5l.2 .2M157.2 150.5l.2 .2M157.2 140.9v9.6M157.2 150.9v9.6M157.4 140.7l-.2 .2M157.4 140.7l.2 .2"/>
<path d="M157.4 150.7l.2 .2M157.4 150.7l-.2 .2M157.6 140.5l-.2 .2M157.6 150.5l-.2 .2M157.6 140.9v9.6M157.6 150.9v9.6M157.6 140.5h9.6M157.6 140.9h9.6M157.6 150.5h9.6M157.6 150.9h9.6M167.2 140.5l.2 .2M167.2 150.5l.2 .2"/>
<path d="M167.2 140.9v9.6M167.2 150.9v9.6M167.4 140.7l-.2 .2M167.4 140.7l.2 .2M167.4 150.7l-.2 .2M167.4 150.7l.2 .2M167.6 140.5l-.2 .2M167.6 150.5l-.2 .2M167.6 140.9v9.6M167.6 150.9v9.6M167.6 140.5h9.6M167.6 140.9h9.6"/>
<path d="M167.6 150.5h9.6M167.6 150.9h9.6M177.2 140.5l.2 .2M177.2 150.5l.2 .2M177.2 140.9v9.6M177.2 150.9v9.6M177.4 140.7l.2 .2M177.4 140.7l-.2 .2M177.4 150.7l-.2 .2M177.4 150.7l.2 .2M177.6 140.5l-.2 .2M177.6 150.5l-.2 .2"/>
<path d="M177.6 140.9v9.6M177.6 150.9v9.6M177.6 140.5h9.6M177.6 140.9h9.6M177.6 150.5h9.6M177.6 150.9h9.6M187.2 140.5l.2 .2M187.2 150.5l.2 .2M187.2 140.9v9.6M187.2 150.9v9.6M187.4 140.7l.2 .2M187.4 140.7l-.2 .2"/>
<path d="M187.4 150.7l-.2 .2M187.4 150.7l.2 .2M187.6 140.5l-.2 .2M187.6 150.5l-.2 .2M187.6 140.9v9.6M187.6 150.9v9.6M187.6 140.5h9.6M187.6 140.9h9.6M187.6 150.5h9.6M187.6 150.9h9.6M197.2 140.5l.2 .2M197.2 150.5l.2 .2"/>
<path d="M197.2 140.9v9.6M197.2 150.9v9.6M197.4 140.7l.2 .2M197.4 140.7l-.2 .2M197.4 150.7l.2 .2M197.4 150.7l-.2 .2M197.6 140.5l-.2 .2M197.6 150.5l-.2 .2M197.6 140.9v9.6M197.6 150.9v9.6M197.6 140.5h9.6M197.6 140.9h9.6"/>
<path d="M197.6 150.5h9.6M197.6 150.9h9.6M207.2 140.5l.2 .2M207.2 150.5l.2 .2M207.2 140.9v9.6M207.2 150.9v9.6M207.4 140.7l-.2 .2M207.4 140.7l.2 .2M207.4 150.7l-.2 .2M207.4 150.7l.2 .2M207.6 140.5l-.2 .2M207.6 140.5h9.8v.4h-9.8"/>
<path d="M207.6 150.5l-.2 .2M207.6 150.5h9.8v.4h-9.8M207.6 140.9v9.6M207.6 150.9v9.6M216.9 140.9v9.6M216.9 150.9v9.6M136.9 168.7a2.5 2.5 0 0 0 2.5 2.5M136.9 168.7h1M137.9 168.7a1.5 1.5 0 0 0 1.5 1.5M137.9 160.9v7.8M139.4 170.2v1M139.4 171.2h76"/>
<path d="M139.4 170.2h7.8M147.2 160.5l.2 .2M147.2 160.9v9.8h.4v-9.8M147.2 160.5h-9.8v.4h9.8M147.4 160.7l-.2 .2M147.4 160.7l.2 .2M147.6 160.5l-.2 .2M147.6 160.5h9.6M147.6 160.9h9.6M147.6 170.2h9.6M157.2 160.5l.2 .2M157.2 160.9v9.8h.4v-9.8"/>
<path d="M157.4 160.7l.2 .2M157.4 160.7l-.2 .2M157.6 160.5l-.2 .2M157.6 160.5h9.6M157.6 160.9h9.6M157.6 170.2h9.6M167.2 160.5l.2 .2M167.2 160.9v9.8h.4v-9.8M167.4 160.7l.2 .2M167.4 160.7l-.2 .2M167.6 160.5l-.2 .2M167.6 160.5h9.6"/>
<path d="M167.6 160.9h9.6M167.6 170.2h9.6M177.2 160.5l.2 .2M177.2 160.9v9.8h.4v-9.8M177.4 160.7l.2 .2M177.4 160.7l-.2 .2M177.6 160.5l-.2 .2M177.6 160.5h9.6M177.6 160.9h9.6M177.6 170.2h9.6M187.2 160.5l.2 .2M187.2 160.9v9.8h.4v-9.8"/>
<path d="M187.4 160.7l-.2 .2M187.4 160.7l.2 .2M187.6 160.5l-.2 .2M187.6 160.5h9.6M187.6 160.9h9.6M187.6 170.2h9.6M197.2 160.5l.2 .2M197.2 160.9v9.8h.4v-9.8M197.4 160.7l-.2 .2M197.4 160.7l.2 .2M197.6 160.5l-.2 .2M197.6 160.5h9.6"/>
<path d="M197.6 160.9h9.6M197.6 170.2h9.6M207.2 160.5l.2 .2M207.2 160.9v9.8h.4v-9.8M207.4 160.7l-.2 .2M207.4 160.7l.2 .2M207.6 160.5l-.2 .2M207.6 160.5h9.8v.4h-9.8M207.6 170.2h7.8M215.4 170.2v1M216.9 168.7a1.5 1.5 0 0 1-1.5 1.5M216.9 168.7h1"/>
<path d="M216.9 160.9v7.8M217.9 168.7a2.5 2.5 0 0 1-2.5 2.5"/>
</g>
<text font-size="6.3" x="360.1" y="278.5">ME-D01900000</text>
<text font-size="5.6" x="361.3" y="239.1">PN-EN22768-mL</text>
<text font-size="4.9" x="302.4" y="232.4">RACKSYSTEM</text>
<g font-size="4.7" fill="#00f">
<text x="125.9" y="115.8" transform="rotate(-90 125.9 115.8)">1200</text>
<text x="173.6" y="180.2">800</text>
</g>
<g font-size="4.7">
<text x="372.3" y="247.8">KEP110080120</text>
<text x="301.8" y="268.1">PRZEGRODA POZIOMA</text>
<text x="301.5" y="272.6">KOSZA NA EUROPALETĘ</text>
<text x="313" y="277.1">G-800 L-1200</text>
</g>
<text font-size="3.9" x="362.3" y="253.8">A3</text>
<text font-size="3.2" x="354.9" y="267.2">SYMBOL</text>
<g font-size="2.4">
<text x="302.4" y="235.6">SPÓŁKA Z OGRANICZONĄ</text>
<text x="302.4" y="238.4">ODPOWIEDZIALNOŚCIĄ SP.K.</text>
<text x="300.7" y="244.7">Projekt jest własnością firmy</text>
<text x="300.7" y="247.5">RACKSYSTEM SPÓŁKA Z OGRANICZONĄ</text>
<text x="300.7" y="250.3">ODPOWIEDZIALNOŚCIĄ SP.K.</text>
<text x="300.7" y="253.1">I w żadnej części nie może być:</text>
<text x="300.7" y="256">kopiowany, udostępniany</text>
<text x="300.7" y="258.8">ani wykorzystywany jako</text>
<text x="300.7" y="261.6">dokumentacja przez firmy trzecie.</text>
</g>
<g font-size="2">
<text x="383.1" y="227.9">WYMIARY NIETOLEROWANE</text>
<text x="341" y="231.6">OSTRE</text>
<text x="359.5" y="228.9">NIE SKALUJ RYSUNKU</text>
<text x="383.1" y="230.4">WYKONAĆ WEDŁUG:</text>
<text x="341" y="234.1">KRAWĘDZIE</text>
<text x="341" y="236.6">STĘPIĆ</text>
<text x="339.9" y="245.4">WERSJA</text>
<text x="346.6" y="249.5">1</text>
<text x="340.5" y="257.7">2016-09-28</text>
<text x="340.7" y="253.8">DATA</text>
<text x="358.7" y="257.7">SKALA</text>
<text x="367" y="257.7">1:10</text>
<text x="373.9" y="253.8">WYKONAŁ:</text>
<text x="374.1" y="257.7">MASA ORIENTACYJNA:</text>
<text x="387.2" y="253.8">K. KASPERCZYK</text>
<text x="398.1" y="257.7">4.09</text>
<text x="339.7" y="262.3">NR RYSUNKU</text>
<text x="358.7" y="261.7">ARKUSZ 1</text>
<text x="374.1" y="261.7">ELEMENT:</text>
<text x="301" y="266.4">TYTUŁ:</text>
</g>
<text font-size="1.3" x="359" y="244">SYMBOL 2</text>
</svg>
